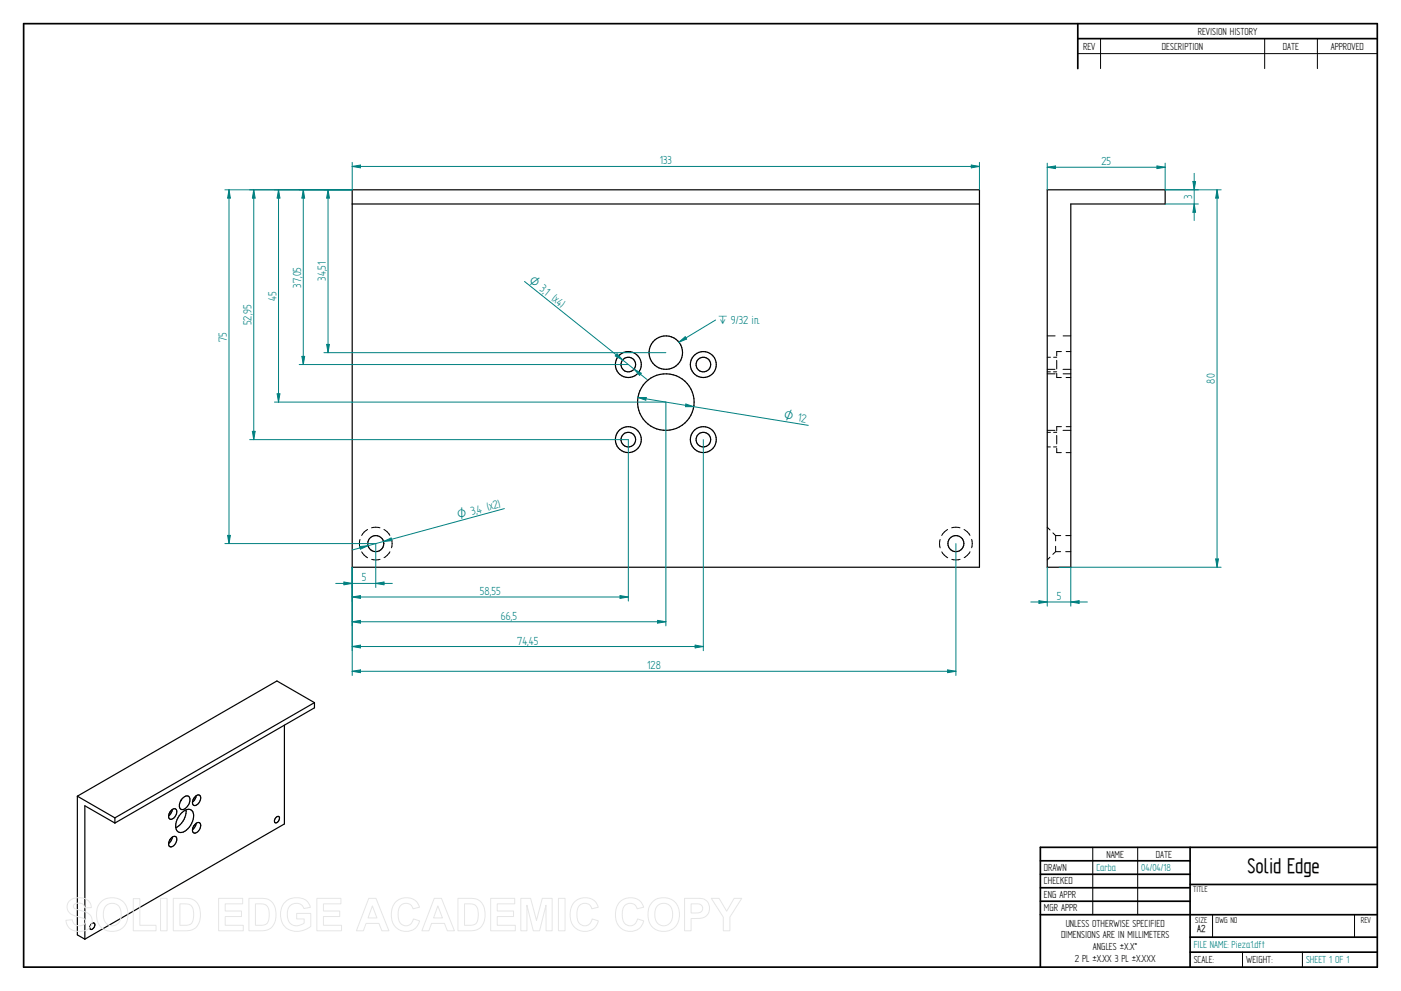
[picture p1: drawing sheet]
<svg xmlns="http://www.w3.org/2000/svg" width="594mm" height="420mm" viewBox="0 0 594 420" stroke-linecap="round" stroke-linejoin="round" font-family="sans-serif">
<g fill="none" stroke="#000" stroke-width=".72">
<path d="M10 10h574v400h-574zM457 10v19.1M457 16.4h127M504.6 359.2v50.8M584 359.2h-142.9v50.8M441.1 365h63.5M441.1 370.7h63.5M441.1 376.4h63.5M504.6 375h79.4M441.1 382.1h63.5M441.1 387.8h142.9M504.6 397.3h79.4"/>
<path d="M504.6 403.7h79.4"/>
</g>
<g fill="none" stroke="#000" stroke-width=".42">
<path d="M466.7 16.4v12.7M536.3 16.4v12.7M558.6 16.4v12.7M457 22.7h127M444.1 158.5h3.3M444.1 151.5h1.3M444.1 157.6h1.3M444.1 142.4h3.3M444.1 156.6h3.3M446.7 157.6h1.4M446.8 151.5h1.3M448.1 152.8v3.6"/>
<path d="M448.1 158.3v1.8h1.9M450.1 149.1h-2v1.8M450.8 156.6h3.3M450.8 158.5h3.3M450.8 142.4h3.3M452.1 149.1h2M452.1 160.1h2M444.1 182.5h3.3M444.1 183.3h1.3M444.1 189.5h1.3M446.7 189.5h1.4M446.8 183.3h1.3"/>
<path d="M448.1 184.6v3.6M448.1 190.1v1.8h1.9M450.1 180.9h-2v1.8M450.8 182.5h3.3M452.1 191.9h2M452.1 180.9h2M152.6 228.7l-.2 1.8 .2 1.8M153.4 234l1 1.4 1.5 1.1M155.9 224.5l-1.5 1.1-1 1.4M157.6 223.8l1.7-.3 1.8 .3M157.6 237.2l1.7 .2 1.9-.2M162.8 224.5l1.4 1.1 1.1 1.4"/>
<path d="M165.3 233.9l-1.1 1.5-1.4 1M166 228.7l.3 1.8-.3 1.7M398.6 228.7l-.2 1.8 .2 1.8M399.4 234l1 1.4 1.5 1.1M401.8 224.5l-1.4 1.1-1.1 1.4M403.6 223.8l1.7-.3 1.8 .3M403.6 237.2l1.7 .2 1.8-.2M408.8 224.5l1.4 1.1 1.1 1.4M411.3 233.9l-1.1 1.5-1.4 1M412 228.7l.3 1.8-.3 1.7M444.1 223.5l1.2 1.2M445.2 236.3l-1.1 1.1"/>
<path d="M446.5 225.9l1.1 1.2M447.6 227.1v2.2M447.6 231.6v2.3M447.6 233.9h2.1M447.6 227.1h2.2M447.6 233.9l-1.2 1.1M451.9 233.9h2.2M451.9 227.1h2.2M463.4 359.2v28.6M482.4 359.2v28.6M514.2 387.9v9.4M574.4 387.9v9.4"/>
<path d="M526.9 403.7v6.3M552.3 403.7v6.3"/>
</g>
<g fill="none" stroke="#000" stroke-width=".51">
<path d="M149.3 80.5h266v160h-266zM149.3 86.5h266M444.1 80.5h50v6h-40v154h-10zM133.3 297.9l-15.9-9.2-84.6 48.9M133.3 297.9v2.2l-84.6 48.9M133.3 297.9l-84.6 48.9M120.6 307.5v41.8l-84.6 48.9M32.8 337.6v58.8l3.2 1.8M32.8 337.6l15.9 9.2M76.9 339.2l-.3 .5M77.2 338.7l.5-.5a1.59 1.59 0 0 1 2.2-.6 1.59 1.59 0 0 1 .6 2.2 3.7 3.7 0 0 1-3.8 3.3 3.3 3.3 0 0 1 .5-4.4zM82.3 338.3l-.3 .5"/>
<path d="M82.5 338l.4-.4a1.22 1.22 0 0 1 1.7-.5 1.22 1.22 0 0 1 .4 1.7 2.69 2.69 0 0 1-2.9 2.6l-.4-.6v-1.1zM83.2 337.4l-.4 1.2-1.2 1.5M48.7 349l-12.7-7.4v56.6M48.7 346.8v2.2M72.2 344.2l-.3 .5M72.2 355.9l-.3 .5M72.3 355.6l.5-.5a1.24 1.24 0 0 1 1.7-.4 1.24 1.24 0 0 1 .4 1.7 2.69 2.69 0 0 1-2.9 2.5l-.5-.6v-1zM72.8 343.5a1.24 1.24 0 0 1 1.7-.5 1.24 1.24 0 0 1 .4 1.7 2.69 2.69 0 0 1-2.9 2.6 2.72 2.72 0 0 1 .8-3.8zM73.1 343.2l-.4 1.2-1.2 1.5M73.1 354.9l-.4 1.3-1.2 1.4M77.2 344.5a2.62 2.62 0 0 1 2.5-1.4 2.62 2.62 0 0 1 2.3 1.7 7.6 7.6 0 0 1-5 8.1 2.52 2.52 0 0 1-2.5-3.6l1-2.6zM78.9 343.4a8 8 0 0 1-4.4 7.5"/>
<path d="M82.3 350l-.3 .5M82.5 349.7l.4-.4a1.22 1.22 0 0 1 1.7-.5 1.22 1.22 0 0 1 .4 1.7 2.69 2.69 0 0 1-2.9 2.6l-.4-.6v-1.1zM83.2 349l-.4 1.3-1.2 1.5M116.9 346.8a.9 .9 0 0 1 1.3-.6 .9 .9 0 0 1 .2 1.4l-.9 1.1h-1l-.1-1.1zM38.6 391.9a.9 .9 0 0 1 1.3-.5 .9 .9 0 0 1 .2 1.4l-.9 1.1-.7 .2-.4-.8z"/>
<circle cx="266.4" cy="154.6" r="3.1"/>
<circle cx="266.4" cy="154.6" r="5.5"/>
<circle cx="282.3" cy="149.5" r="7.1"/>
<circle cx="298.2" cy="154.6" r="5.5"/>
<circle cx="298.3" cy="154.5" r="3.1"/>
<circle cx="282.3" cy="170.5" r="12"/>
<circle cx="266.4" cy="186.4" r="3.1"/>
<circle cx="266.4" cy="186.4" r="5.5"/>
<circle cx="298.2" cy="186.4" r="5.5"/>
<circle cx="298.3" cy="186.4" r="3.1"/>
<circle cx="159.4" cy="230.5" r="3.4"/>
<circle cx="405.3" cy="230.5" r="3.4"/>
</g>
<path d="M270.5 168.5l72.2 11.8M270.5 168.5h3.6l-.3 1.2z" fill="none" stroke="#008080" stroke-width=".42"/>
<path d="M270.5 168.5h3.6l-.3 1.2z" fill="#008080"/>
<path d="M290.8 171.3l3.4 1.1h-3.5z" fill="none" stroke="#008080" stroke-width=".42"/>
<path d="M290.8 171.3l3.4 1.1h-3.5z" fill="#008080"/>
<path d="M444.1 69.2v11.3M490.6 70.4l3.5 .5-3.5 .6zM494.1 69.2v11.3" fill="none" stroke="#008080" stroke-width=".42"/>
<path d="M490.6 70.4l3.5 .5-3.5 .6z" fill="#008080"/>
<path d="M444.1 70.9l3.5-.5v1.1z" fill="none" stroke="#008080" stroke-width=".42"/>
<path d="M444.1 70.9l3.5-.5v1.1z" fill="#008080"/>
<path d="M444.1 70.9h50M494.1 80.5h23.7M516.1 80.5l.6 3.5h-1.2zM449.1 240.5h68.7" fill="none" stroke="#008080" stroke-width=".42"/>
<path d="M516.1 80.5l.6 3.5h-1.2z" fill="#008080"/>
<path d="M515.5 237h1.2l-.6 3.5z" fill="none" stroke="#008080" stroke-width=".42"/>
<path d="M515.5 237h1.2l-.6 3.5z" fill="#008080"/>
<path d="M505.8 77h1.2l-.6 3.5zM494.1 80.5h14.1M494.1 86.5h14.1M516.1 80.5v160" fill="none" stroke="#008080" stroke-width=".42"/>
<path d="M505.8 77h1.2l-.6 3.5z" fill="#008080"/>
<path d="M506.4 86.5l.6 3.5h-1.2z" fill="none" stroke="#008080" stroke-width=".42"/>
<path d="M506.4 86.5l.6 3.5h-1.2z" fill="#008080"/>
<path d="M506.4 73.5v20M266.4 186.4v68.4M149.3 240.5v14.3M149.3 253.1l3.6-.6v1.2z" fill="none" stroke="#008080" stroke-width=".42"/>
<path d="M149.3 253.1l3.6-.6v1.2z" fill="#008080"/>
<path d="M262.9 252.5l3.5 .6-3.5 .6z" fill="none" stroke="#008080" stroke-width=".42"/>
<path d="M262.9 252.5l3.5 .6-3.5 .6z" fill="#008080"/>
<path d="M282.4 170.5v94.8M149.3 253.1h117.1M149.3 240.5v24.8M149.3 263.6l3.6-.6v1.2z" fill="none" stroke="#008080" stroke-width=".42"/>
<path d="M149.3 263.6l3.6-.6v1.2z" fill="#008080"/>
<path d="M278.8 263l3.6 .6-3.6 .6z" fill="none" stroke="#008080" stroke-width=".42"/>
<path d="M278.8 263l3.6 .6-3.6 .6z" fill="#008080"/>
<path d="M298.2 186.4v89.5M149.3 240.5v35.4M149.3 263.6h133.1M149.3 274.1l3.6-.6v1.2z" fill="none" stroke="#008080" stroke-width=".42"/>
<path d="M149.3 274.1l3.6-.6v1.2z" fill="#008080"/>
<path d="M294.8 273.5l3.4 .6-3.4 .6z" fill="none" stroke="#008080" stroke-width=".42"/>
<path d="M294.8 273.5l3.4 .6-3.4 .6z" fill="#008080"/>
<path d="M126.9 80.5h22.4M128.6 80.5l.6 3.5h-1.2zM126.9 154.6h139.5M149.3 274.1h148.9" fill="none" stroke="#008080" stroke-width=".42"/>
<path d="M128.6 80.5l.6 3.5h-1.2z" fill="#008080"/>
<path d="M128 151.1h1.2l-.6 3.5z" fill="none" stroke="#008080" stroke-width=".42"/>
<path d="M128 151.1h1.2l-.6 3.5z" fill="#008080"/>
<path d="M116.4 80.5h32.9M118.1 80.5l.6 3.5h-1.2zM128.6 80.5v74.1M116.4 170.5h166" fill="none" stroke="#008080" stroke-width=".42"/>
<path d="M118.1 80.5l.6 3.5h-1.2z" fill="#008080"/>
<path d="M117.5 167h1.2l-.6 3.5z" fill="none" stroke="#008080" stroke-width=".42"/>
<path d="M117.5 167h1.2l-.6 3.5z" fill="#008080"/>
<path d="M105.9 80.5h43.4M107.6 80.5l.6 3.5h-1.2zM118.1 80.5v90M105.9 186.4h160.5" fill="none" stroke="#008080" stroke-width=".42"/>
<path d="M107.6 80.5l.6 3.5h-1.2z" fill="#008080"/>
<path d="M107 182.9h1.2l-.6 3.5z" fill="none" stroke="#008080" stroke-width=".42"/>
<path d="M107 182.9h1.2l-.6 3.5z" fill="#008080"/>
<path d="M149.3 68.8v11.7M411.9 70l3.4 .6-3.4 .6zM415.3 68.8v11.7M107.6 80.5v105.9" fill="none" stroke="#008080" stroke-width=".42"/>
<path d="M411.9 70l3.4 .6-3.4 .6z" fill="#008080"/>
<path d="M149.3 70.6l3.6-.6v1.2z" fill="none" stroke="#008080" stroke-width=".42"/>
<path d="M149.3 70.6l3.6-.6v1.2z" fill="#008080"/>
<path d="M149.3 70.6h266M440.6 254.7l3.5 .5-3.5 .6zM444.1 240.5v16.5M454.1 240.5v16.5" fill="none" stroke="#008080" stroke-width=".42"/>
<path d="M440.6 254.7l3.5 .5-3.5 .6z" fill="#008080"/>
<path d="M454.1 255.2l3.5-.5v1.1z" fill="none" stroke="#008080" stroke-width=".42"/>
<path d="M454.1 255.2l3.5-.5v1.1z" fill="#008080"/>
<path d="M159.3 230.5v18.6M149.3 240.5v8.6M159.3 247.4l3.5-.6v1.1zM437.1 255.2h24" fill="none" stroke="#008080" stroke-width=".42"/>
<path d="M159.3 247.4l3.5-.6v1.1z" fill="#008080"/>
<path d="M145.8 246.8l3.5 .6-3.5 .5z" fill="none" stroke="#008080" stroke-width=".42"/>
<path d="M145.8 246.8l3.5 .6-3.5 .5z" fill="#008080"/>
<path d="M95.4 80.5h53.9M97.1 80.5l.6 3.5h-1.2zM95.4 230.5h63.9M142.4 247.4h24" fill="none" stroke="#008080" stroke-width=".42"/>
<path d="M97.1 80.5l.6 3.5h-1.2z" fill="#008080"/>
<path d="M96.5 227h1.2l-.6 3.5z" fill="none" stroke="#008080" stroke-width=".42"/>
<path d="M96.5 227h1.2l-.6 3.5z" fill="#008080"/>
<path d="M97.1 80.5v150M405.3 230.5v55.9M149.3 240.5v45.9M149.3 284.6l3.6-.6v1.2z" fill="none" stroke="#008080" stroke-width=".42"/>
<path d="M149.3 284.6l3.6-.6v1.2z" fill="#008080"/>
<path d="M401.8 284l3.5 .6-3.5 .6z" fill="none" stroke="#008080" stroke-width=".42"/>
<path d="M401.8 284l3.5 .6-3.5 .6z" fill="#008080"/>
<path d="M222.4 119.3l51.9 41.6M268.9 156.5l3 1.7-.7 .9zM149.3 284.6h256" fill="none" stroke="#008080" stroke-width=".42"/>
<path d="M268.9 156.5l3 1.7-.7 .9z" fill="#008080"/>
<path d="M261.7 150l2.3 2.6-3.1-1.7z" fill="none" stroke="#008080" stroke-width=".42"/>
<path d="M261.7 150l2.3 2.6-3.1-1.7z" fill="#008080"/>
<path d="M137.4 80.5h11.9M139.1 80.5l.6 3.5h-1.2zM137.4 149.5h145" fill="none" stroke="#008080" stroke-width=".42"/>
<path d="M139.1 80.5l.6 3.5h-1.2z" fill="#008080"/>
<path d="M138.5 146h1.2l-.6 3.5z" fill="none" stroke="#008080" stroke-width=".42"/>
<path d="M138.5 146h1.2l-.6 3.5z" fill="#008080"/>
<path d="M139.1 80.5v69M213.9 215.6l-64.6 17.6M152.5 231.7l3.6-.3-3.2 1.4z" fill="none" stroke="#008080" stroke-width=".42"/>
<path d="M152.5 231.7l3.6-.3-3.2 1.4z" fill="#008080"/>
<path d="M162.6 229.6l3.3-1.5 .3 1.1z" fill="none" stroke="#008080" stroke-width=".42"/>
<path d="M162.6 229.6l3.3-1.5 .3 1.1z" fill="#008080"/>
<path d="M303.4 135.7l-15.5 9.4" fill="none" stroke="#008080" stroke-width=".42"/>
<path d="M287.9 145.1l2.7-2.4 .6 1.1z" fill="#008080"/>
<path d="M287.9 145.1l2.7-2.4 .6 1.1z" fill="none" stroke="#008080" stroke-width=".42"/>
<g fill="none" stroke="#e6e6e6" stroke-width=".42">
<path d="M29.6 381.8a6.5 6.5 0 0 1 8.5 .8l.6 2.2-2.8 .1a2.7 2.7 0 0 0-2.1-2 2.7 2.7 0 0 0-2.7 1.1 1.87 1.87 0 0 0 2.2 1.8l1.4 .4a4.4 4.4 0 0 1 4 6.2 6.4 6.4 0 0 1-9.1 1.3l-1.2-1.8-.5-1.7 2.7-.3a2.94 2.94 0 0 0 2.6 2.6 2.94 2.94 0 0 0 3.1-1.9 2.67 2.67 0 0 0-2.9-1.8 4.9 4.9 0 0 1-5-4.3l.4-1.6zM42.8 382.4a6.9 6.9 0 0 1 8.3-.8 6.9 6.9 0 0 1 3 7.7 6.7 6.7 0 0 1-8 5.5 6.7 6.7 0 0 1-5.1-8.3 6.1 6.1 0 0 1 1.8-4.1zM44.8 384.2a3.9 3.9 0 0 1 4.6-.8 3.9 3.9 0 0 1 2 4.3 3.8 3.8 0 0 1-1.9 4.3 3.8 3.8 0 0 1-4.6-.7 6.6 6.6 0 0 1-.1-7.1zM56.5 381h2.8v11.3h6.9v2.3h-9.7zM68.1 380.9h2.8v13.7h-2.8zM73.5 380.9h5a5.9 5.9 0 0 1 6.5 7 5.9 5.9 0 0 1-6.3 6.7h-5.2zM76.3 383.2h1.8a3.4 3.4 0 0 1 4 3.9v1.2a3.2 3.2 0 0 1-3.8 4h-2zM92.7 380.9h10.2v2.3h-7.4v3h6.9v2.4h-6.9v3.7h7.7v2.3h-10.5zM105.5 380.9h5.1a5.9 5.9 0 0 1 6.4 7 5.9 5.9 0 0 1-6.3 6.7h-5.2zM108.3 383.2h1.9a3.4 3.4 0 0 1 4 3.9v1.2a3.2 3.2 0 0 1-3.8 4h-2.1zM120.9 382.4a7.3 7.3 0 0 1 9.7 .1l1 2.2-2.7 .5a3.7 3.7 0 0 0-4.6-2 3.7 3.7 0 0 0-2.5 4.4 4.2 4.2 0 0 0 2.2 4.5 4.2 4.2 0 0 0 5-.8v-1.7h-3.2v-2.3h6v5.4a8.1 8.1 0 0 1-11.8-.8 8.3 8.3 0 0 1 .9-9.5zM134.4 380.9h10.2v2.3h-7.4v3h6.9v2.4h-6.9v3.7h7.6v2.3h-10.4z"/>
<path d="M156.4 380.9h3l5.5 13.7h-3l-1.2-3.1h-5.5l-1.1 3.1h-3zM157.9 384.1l1.9 5.1h-3.7zM167.7 382.5a6 6 0 0 1 10.2 2.1l-2.8 .7a3.2 3.2 0 0 0-3.9-2.2 3.2 3.2 0 0 0-2.4 3.8 4.6 4.6 0 0 0 2.5 5.5 3.2 3.2 0 0 0 4-2.8l2.6 .8a6.1 6.1 0 0 1-7.2 4.3 6.1 6.1 0 0 1-4.8-6.8 7.7 7.7 0 0 1 1.8-5.4zM184.1 380.9h3.1l5.5 13.7h-3l-1.2-3.1h-5.5l-1.1 3.1h-3zM185.7 384.1l1.9 5.1h-3.8zM194.2 380.9h5a5.9 5.9 0 0 1 6.5 7 5.9 5.9 0 0 1-6.3 6.7h-5.2zM197 383.2h1.8a3.4 3.4 0 0 1 4 3.9v1.2a3.2 3.2 0 0 1-3.8 4h-2zM208.1 380.9h10.2v2.3h-7.4v3h6.9v2.4h-6.9v3.7h7.6v2.3h-10.4zM220.8 380.9h4.2l2.5 9.3 2.4-9.3h4.2v13.7h-2.5l-.1-10.8-2.7 10.8h-2.7l-2.7-10.8v10.8h-2.6zM236.8 380.9h2.8v13.7h-2.8zM243.5 382.5a6 6 0 0 1 10.2 2.1l-2.8 .7a3.2 3.2 0 0 0-3.8-2.2 3.2 3.2 0 0 0-2.4 3.8 4.6 4.6 0 0 0 2.4 5.5 3.2 3.2 0 0 0 4-2.8l2.6 .8a6.1 6.1 0 0 1-7.2 4.3 6.1 6.1 0 0 1-4.7-6.8 7.7 7.7 0 0 1 1.7-5.4zM262.7 382.5a6 6 0 0 1 10.2 2.1l-2.7 .7a3.2 3.2 0 0 0-3.9-2.2 3.2 3.2 0 0 0-2.4 3.8 4.6 4.6 0 0 0 2.4 5.5 3.2 3.2 0 0 0 4-2.8l2.7 .8a6.1 6.1 0 0 1-7.2 4.3 6.1 6.1 0 0 1-4.8-6.8 7.7 7.7 0 0 1 1.7-5.4z"/>
<path d="M276.7 382.4a6.9 6.9 0 0 1 8.3-.8 6.9 6.9 0 0 1 3 7.7 6.7 6.7 0 0 1-8.1 5.5 6.7 6.7 0 0 1-5.1-8.3 6.1 6.1 0 0 1 1.9-4.1zM278.7 384.2a3.9 3.9 0 0 1 4.6-.8 3.9 3.9 0 0 1 1.9 4.3 3.8 3.8 0 0 1-1.8 4.3 3.8 3.8 0 0 1-4.7-.7 6.6 6.6 0 0 1 0-7.1zM290.3 380.9h5.2a4.4 4.4 0 0 1 5.4 4.3 4.4 4.4 0 0 1-5.4 4.2h-2.4v5.2h-2.8zM293.1 383.2h1.8a2.1 2.1 0 0 1 2.6 .6 2.1 2.1 0 0 1 0 2.6 3.4 3.4 0 0 1-2.9 .7h-1.5zM301.6 380.9h3.3l3.2 5.4 3.2-5.4h3.2l-5 7.9v5.8h-2.8v-5.8z"/>
</g>
<text font-size="10.1" x="529" y="370.2">Solid Edge</text>
<g font-size="5.6" fill="#008080">
<text x="279.8" y="69.7">133</text>
<text x="467" y="70.1">25</text>
<text x="505.5" y="84.4" transform="rotate(-90 505.5 84.4)">3</text>
<text x="138.2" y="119" transform="rotate(-90 138.2 119)">34,51</text>
<text x="127.7" y="121.9" transform="rotate(-90 127.7 121.9)">37,05</text>
<text x="230.5" y="124.7" transform="rotate(39 230.5 124.7)">1</text>
<text x="117.2" y="127.5" transform="rotate(-90 117.2 127.5)">45</text>
<text x="106.7" y="137.9" transform="rotate(-90 106.7 137.9)">52,95</text>
<text x="96.2" y="145.1" transform="rotate(-90 96.2 145.1)">75</text>
<text x="515.2" y="162.6" transform="rotate(-90 515.2 162.6)">80</text>
<text x="202.6" y="217.8" transform="rotate(-15 202.6 217.8)">4</text>
<text x="153.4" y="246.5">5</text>
<text x="203.5" y="252.2">58,55</text>
<text x="448.1" y="254.4">5</text>
<text x="212.4" y="262.7">66,5</text>
<text x="219.3" y="273.3">74,45</text>
<text x="274.4" y="283.8">128</text>
</g>
<g font-size="5.4" fill="#008080">
<text x="223.9" y="119.4" transform="rotate(39 223.9 119.4)">O 3, (x4)</text>
<text x="304.7" y="137.4">` 9/32 in.</text>
<text x="332.2" y="177.7" transform="rotate(9 332.2 177.7)">O 12</text>
<text x="194.5" y="220" transform="rotate(-15 194.5 220)">O 3, (x2)</text>
</g>
<g font-size="4.9">
<text x="507.9" y="14.7">REVISION HISTORY</text>
<text x="459.3" y="21">REV</text>
<text x="492.7" y="21">DESCRIPTION</text>
<text x="544" y="21">DATE</text>
<text x="564.3" y="21">APPROVED</text>
<text x="469.1" y="363.6">NAME</text>
<text x="490.1" y="363.6">DATE</text>
<text x="442.7" y="369.3">DRAWN</text>
<text x="442.7" y="375">CHECKED</text>
<text x="442.7" y="380.7">ENG APPR</text>
<text x="442.7" y="386.4">MGR APPR</text>
<text x="451.9" y="392.9">UNLESS OTHERWISE SPECIFIED</text>
<text x="449.9" y="397.9">DIMENSIONS ARE IN MILLIMETERS</text>
<text x="455.7" y="407.8">2 PL ±X.XX 3 PL ±X.XXX</text>
<text x="463.5" y="402.9">ANGLES ±X.X°</text>
<text x="506.2" y="408.3">SCALE:</text>
<text x="528.4" y="408.3">WEIGHT:</text>
</g>
<g font-size="4.9" fill="#008080">
<text x="464.9" y="369.3">Carba</text>
<text x="483.9" y="369.3">04/04/18</text>
<text x="506.2" y="402">FILE NAME: Pieza1.dft</text>
<text x="553.8" y="408.4">SHEET 1 OF 1</text>
</g>
<text font-size="4.8" x="507.7" y="395.3">A2</text>
<g font-size="4.1">
<text x="505.9" y="378.3">TITLE</text>
<text x="506.9" y="391.1">SIZE</text>
<text x="515.4" y="391.1">DWG NO</text>
<text x="577" y="391.1">REV</text>
</g>
</svg>
